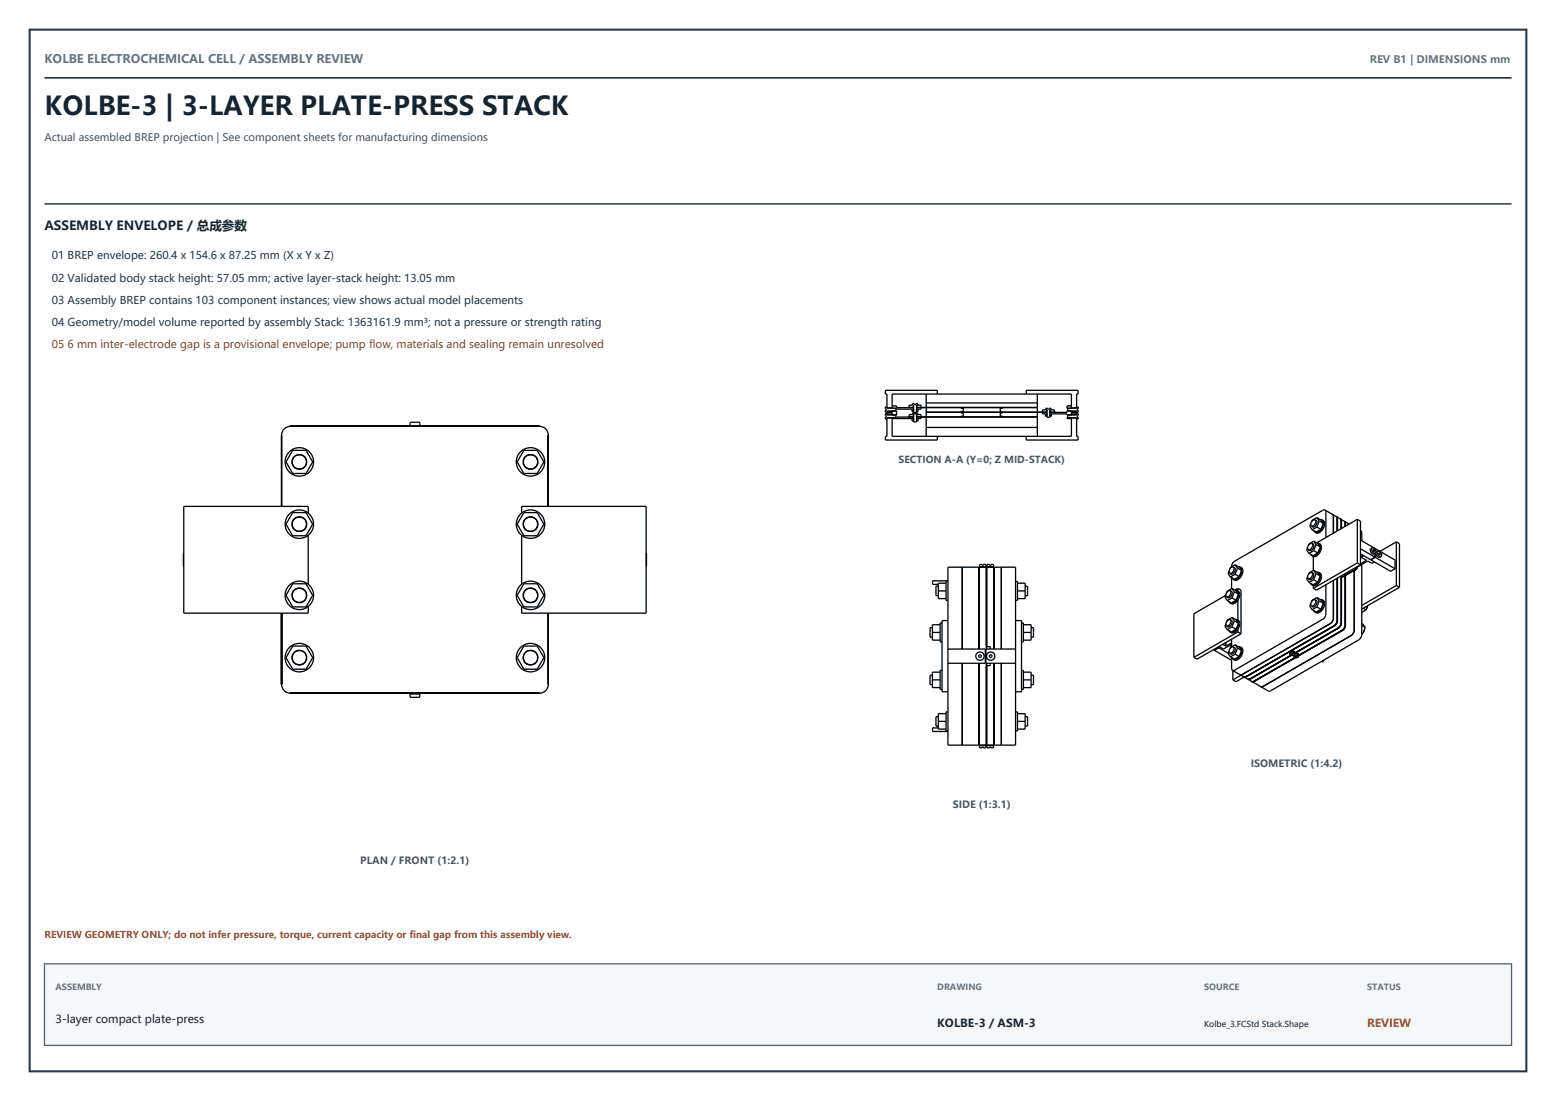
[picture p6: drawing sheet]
<svg xmlns="http://www.w3.org/2000/svg" width="315mm" height="223mm" viewBox="0 0 315 223" stroke-linecap="round" stroke-linejoin="round" font-family="sans-serif">
<path d="M6 6h303v210.8h-303z" fill="none" stroke="#243647" stroke-width=".41"/>
<path d="M9 15.7h297" fill="none" stroke="#243647" stroke-width=".34"/>
<g fill="none" stroke="#000" stroke-width=".26">
<path d="M187.5 79.7v2.7M189.8 79.7v-.7h-10.6v.7h.4v2.9h1.7v.6h-1.7v.3h1M207.8 79.7v-.7h10.4v.7h-.2v2.9h-1.9v.6h1.9v.3h-1.1M210 79.7v3.7M59.2 91.1h2.8l1.3 2.4-1.3 2.3h-2.8l-1.3-2.3zM83 86.2v-.8h2v.8M83 86.1h2M85 85.7h.1M106 91.1h2.8l1.3 2.4-1.3 2.3h-2.8l-1.3-2.3zM179.6 82.3h-.4v.4h.2v.4h-.2v.3h.4M179.6 83.7h-.4v.3h.2v.4h-.2v.4h.4M179.6 84.6h1"/>
<path d="M179.6 83.2h1M180.6 83.6h-1v.3h1.7v.6h-1.7v3.8h-.4v.7h10.6v-.7M180.6 82.1h.9v.4h3.4M180.6 83.1h.9v.9h-.9zM180.6 84.7h4.3M184 82.4v-.4h.9l.1 1.5h.6v-1.5h.9v.4M184 84.3v-.4h.9l.1 1.5h.6v-1.5h.9v.4M184.6 82.8v.5h.3M184.6 84.7v.5h.3M184.7 83.9v-.4h.4v.2h.3v-.2h.4v.4M184.7 82v-.4h.4v.2h.3v-.2h.4v.4M184.9 84.4l-4.3 .1v3.8h36.3v-3.8h-.9v.2h.9"/>
<path d="M184.9 84.3l-1.1 .1M184.9 82.4l-1.1 .1M185.6 84.4h24.4M185.6 84.3h24.4M185.6 82v1.3h.3v-.5M185.6 83.9v1.3h.3v-.5M185.6 82.5h24.4M185.6 82.4h24.4M186.5 82.5v.3h-.9M186.5 84.4v.3h-.9M187.5 82.5v1.8M187.5 84.4v3.9"/>
<path d="M187.5 86.5h22.5M187.5 83.4h24.4M187.5 81.5h22.5M194.5 83.4h.1M194.6 82.5v.1l.2-.1M194.6 83.4v-.1l.2 .1M194.6 83.4v.1l.2-.1M194.6 84.3v-.1l.2 .1M195 82.5v.9M195 83.4v.9M202.5 82.5v.9M202.5 83.4v.9"/>
<path d="M202.7 82.5v.1l.2-.1M202.7 83.4v-.1l.2 .1M202.7 83.4v.1l.2-.1M202.7 84.3v-.1l.2 .1M203 82.4v.1M203 84.3v.1M210 83.4v4.9M211.1 83.4v-.5h.9v1.5h.6v-1.5h.8v.5M211.1 83.4v.3h.8M211.6 83.7v.5h.3M211.7 82.9v-.3h.4v.2h.3v-.2h.4v.3M211.9 82.9v.8"/>
<path d="M212.6 83.4h3.4v-.3h.9v.9h-.9v-.3h-3.4M212.6 83.4h1.2M212.9 83.7v.5h-.3M216.9 83.6h1.1v.3h-1.9v.6h1.9v3.8h.2v.7h-10.4v-.7M216.9 82.1h-.9v.5h.9v-2.9h-36.3v2.9h.9v.2h3.4M216.9 84.6h1.1M216.9 83.2h1.1M218 82.3h.3v.4h-.2v.4h.2v.3h-.3M218 83.7h.3v.3h-.2v.4h.2v.4h-.3M37.2 112v2.5M57 102.5v-14.5a1.8 1.8 0 0 1 1.8-1.8h50.4a1.8 1.8 0 0 1 1.8 1.8v14.5M59.2 118.1h2.8l1.3 2.4-1.3 2.3h-2.8l-1.3-2.3z"/>
<path d="M59.2 103.7h2.8l1.3 2.3-1.3 2.4h-2.8l-1.3-2.4zM62.4 103.8v-1.3h-25.2v21.5h25.2v-1.3M62.4 108.3v9.9M105.6 103.8v-1.3h25.2v21.5h-25.2v-1.3M105.6 108.3v9.9M106 118.1h2.8l1.3 2.4-1.3 2.3h-2.8l-1.3-2.3zM106 103.7h2.8l1.3 2.3-1.3 2.4h-2.8l-1.3-2.4zM130.8 112v2.5M190 118.6h-.5v1.9h.5M190 119.6h1.5M191.5 118h-1.5v3.1h1.5M191.9 114.8h13.7v36h-13.7z"/>
<path d="M191.9 117.5h-3.1v.7h1.2M191.9 117.6h-.4v3.9h.4M194.8 114.8v16.5M198.1 114.8v16.5M198.2 114.8v16.5M198.2 114.8h.7M198.3 114.8v-.6h.5v.2h.3v-.2h.5v.6M198.3 114.7h1.3M199.7 114.8v16.5M199.8 114.8v16.5M199.8 114.8h.7M199.8 114.8v-.6h.6v.2h.2v-.2h.5v.6"/>
<path d="M199.8 114.7h1.3M201.2 114.8v16.5M201.3 114.8v16.5M202.7 114.8v16.5M205.6 117.6h.4v3.9h-.4M206 119.6h1.5M206 118h1.5v3.1h-1.5M207.5 118.6h.5v1.9h-.5M248.8 115.5l-.2 .6 .5 .6M249 116l.3 .2M249 119.5a.83 .83 0 0 1-.7 1.3M249 119.5a.83 .83 0 0 0-.7 1.3"/>
<path d="M249 119.5l.4 .2M249.2 119.6a.76 .76 0 0 1 .1 .9 .76 .76 0 0 1-.8 .4M249.3 116.9v2.2M249.4 119l.8 .5 .5 .7M249.4 119l.5 .7M249.4 119l-.9 .6-.2 .3M249.4 116.9l.3 .3M249.7 114.7a.83 .83 0 0 1-.7 1.3M249.7 114.7a.83 .83 0 0 0-.7 1.3M249.7 114.7l.3 .2M249.8 114.8a.76 .76 0 0 1 .1 .9 .76 .76 0 0 1-.8 .4M249.9 119.7l.8 .5"/>
<path d="M249.9 119.7l-.5 1.3M250 114.3l.9 .4 .4 .7M250 114.3l.5 .7M250 114.3l-.9 .5-.1 .3M250 116.2l.9 .5M250 116.2l-.9 .5M250.1 119.4l.4 .1M250.5 119.5a1.01 1.01 0 0 1 .3 1.5l-.2 .4a1.07 1.07 0 0 1-1.6 .6M250.5 119.5a1.7 1.7 0 0 1-.9 2.5h-.6M250.5 115l.8 .4M250.5 115l-.5 1.2M250.6 119l.6 .4v8.8"/>
<path d="M250.6 119v.6M250.6 119l-.6 .4M250.7 114.7h.4M250.9 116.7l-1 .5-.8-.5M251.1 114.7a1.01 1.01 0 0 1 .3 1.6l-.2 .3a1.07 1.07 0 0 1-1.5 .6M251.1 114.7a1.7 1.7 0 0 1-.9 2.5h-.5M251.3 115.4l-.4 1.3M264.7 116.6l-.2 .6 .5 .6M264.7 110.8l-.2 .5 .5 .7M264.9 117.1l.3 .2M264.9 111.2l.3 .2M265.3 118l.3 .3"/>
<path d="M265.3 112.2l.3 .3M265.4 106l-.2 .5 .4 .7M265.5 106.4l.3 .2M265.6 115.8a.83 .83 0 0 1-.7 1.3M265.6 115.8a.83 .83 0 0 0-.7 1.3M265.6 110a.83 .83 0 0 1-.7 1.2M265.6 110a.83 .83 0 0 0-.7 1.2M265.6 115.8l.3 .2M265.6 110l.3 .1M265.8 115.9a.76 .76 0 0 1 0 .9 .76 .76 0 0 1-.8 .4M265.8 110.1a.76 .76 0 0 1 0 .8 .76 .76 0 0 1-.8 .4M265.9 112.6v2.8"/>
<path d="M265.9 118.5v.5M266 117.3l.8 .5M266 115.4l.8 .5 .5 .6M266 115.4l.4 .7M266 115.4l-1 .5-.1 .3M266 117.3l-1 .5M266 109.5l.8 .5 .5 .7M266 109.5l.4 .7M266 109.5l-1 .5-.1 .3M266 111.4l.8 .5M266 111.4l-1 .6M266 107.4l.2 .3"/>
<path d="M266.2 105.2a.83 .83 0 0 1-.7 1.2M266.2 105.2a.83 .83 0 0 0-.7 1.2M266.2 105.2l.4 .2M266.4 105.3a.76 .76 0 0 1 .1 .9 .76 .76 0 0 1-.8 .3M266.4 116.1l.9 .4M266.4 116.1l-.4 1.2M266.4 110.2l.9 .5M266.4 110.2l-.4 1.2M266.6 104.7l.8 .5 .5 .7M266.6 104.7l.5 .7M266.6 104.7l-1 .6-.1 .2M266.6 106.6l.8 .5"/>
<path d="M266.6 106.6l-1 .6M266.7 115.8h.3M266.7 109.9l.3 .1M266.8 117.8l-1 .5-.8-.5M266.8 111.9l-1 .5-.8-.4M267 115.8a1 1 0 0 1 .4 1.6l-.2 .3a1.07 1.07 0 0 1-1.6 .6M267 115.8a1.7 1.7 0 0 1-.9 2.5h-.5M267 110a1 1 0 0 1 .4 1.5l-.2 .4a1.07 1.07 0 0 1-1.6 .6M267 110a1.7 1.7 0 0 1-.9 2.5h-.5M267.1 105.4l.8 .5M267.1 105.4l-.5 1.2M267.3 116.5l-.5 1.3"/>
<path d="M267.3 110.7l-.5 1.2M267.3 105.1l.4 .1M267.4 107.1l-.9 .6-.9-.5M267.7 105.2a1.01 1.01 0 0 1 .3 1.5l-.2 .4a1.07 1.07 0 0 1-1.6 .6M267.7 105.2a1.7 1.7 0 0 1-1 2.5h-.5M267.9 105.9l-.5 1.2M268.2 103.2h-.4l-17.8 10.3-.5 .5-.2 .7M268.2 103.2l.2 .4v5.1M268.2 103.2l3.1 1.8M268.4 118.3v5.9l-.2 .6-.3 .4-17.9 10.4h-.5M269.8 104.1l.1 .4v3.4M269.9 117.4v7.7l-.1 .6-.3 .3-18 10.5h-.5"/>
<path d="M270.7 117v8.5l-.1 .4-.4 .6-17.9 10.4h-.5h.5l17.8-10.3M270.8 117v8.5l-.2 .7-.5 .4M270.8 107.4v-2.4l-.3-.5 .2 .4v2.5M271.3 105l.2 .4v1.6M271.3 105h.1M271.4 105l.2 .4v1.5M271.4 105l1.7 1M271.5 116.5v9.5a1.41 1.41 0 0 1-.6 1.1l-8.8 5.1v-.2M271.6 116.9v9.1a1.41 1.41 0 0 1-.7 1.1l-8.8 5.1M272.2 116.1l.3 .2M272.3 116.4v10a1.4 1.4 0 0 1-.6 1.1l-8.8 5.1v-.1M272.4 116.4v10.1l-.2 .6-.5 .5-8.8 5.1"/>
<path d="M272.4 106.5l-.1-.8-.2-.3 .2 .3v.8M274.1 115.5v12a1.41 1.41 0 0 1-.6 1.1l-17.8 10.3h-.5M274.3 115.3l.1 .1M274.4 115.4l-.6 .2M274.4 115.2v.2M274.4 114.8l-.1 .4M274.5 115.2l-.1 .1M274.7 115l-3.2 1.9 3.2-1.9M274.7 114.7v.3M274.7 115h.1M274.7 114.6v.4M274.8 105.1v8.8"/>
<path d="M274.8 113.9l.6 .4M274.8 105.1l.6 .3v8.9M274.8 105.1l-8.3 4.7M274.8 113.9l-8.9 5.1M275.4 107.3l.3 .3v1.8M275.4 109.3l2.9 1.8M275.4 111l2.9 1.7M275.4 112.1l2.1 1.1 .8-.5M275.4 114.3l-8.9 5.1-.6-.4M275.5 112.7l1.2 .7-1.3 .7M275.5 112.1v.6M275.6 112.8l-.2 .1"/>
<path d="M275.7 114.2v14.2l-.3 .8-18.3 10.6h-.3l-3.3-1.9M276.1 112.4l-.6 .3M277.5 113.3l4 2.3 .9-.5M277.5 113.2v.1M277.8 110.8a.63 .63 0 0 0-.3 .9 .63 .63 0 0 0 .9 .2M277.8 110.8a.73 .73 0 0 0 .6 1.1M277.8 110.8a.73 .73 0 0 1 .6 1.1M277.9 111.3l.1 .2 .2 .1 .1-.1M278 111.3v.1M278 111.4l.1 .1M278.2 111.3l-.2-.1-.1 .1M278.2 111.3l.1 .2"/>
<path d="M278.2 111.3l-.2 .1M278.2 113.7l-.5 .3-.8-.5-2.2 1.3M278.3 111.5l-.2 .1M278.3 112v.7M278.4 111l4 2.3v1.8M278.4 112.8l4 2.3M278.4 111v.2M278.4 111.9v.9M278.4 111h-.1M278.4 112.8l-.9 .5M279 111.5a.63 .63 0 0 0-.3 .9 .63 .63 0 0 0 .9 .2M279 111.5a.73 .73 0 0 0 .6 1.1"/>
<path d="M279 111.5a.73 .73 0 0 1 .6 1.1M279.1 112h.1M279.2 112l.1 .2 .1-.1M279.3 111.9l-.1-.1-.1 .1 .2 .4 .1-.2M279.3 111.9l.1 .2M279.3 111.9l-.1 .1M282.7 118.5l.6 .3M282.7 118.5l-7 4M282.7 109.6l.6 .4v8.8M282.7 109.6v8.9M282.7 109.6l-3.3 1.9M283.3 118.8l-7.6 4.4"/>
<path d="M57 124v14.5a1.8 1.8 0 0 0 1.8 1.7h50.4a1.8 1.8 0 0 0 1.8-1.7v-14.5M59.2 130.7h2.8l1.3 2.3-1.3 2.4h-2.8l-1.3-2.4zM106 130.7h2.8l1.3 2.3-1.3 2.4h-2.8l-1.3-2.4zM188.8 127h-.5v1.9h.5M188.8 136.6h-.5v1.9h.5M188.8 127.9h1.5M188.8 137.6h1.5M190.3 126.4h-1.5v3.1h1.5M190.3 136h-1.5v3.1h1.5M190.7 126h-.4v3.9h.4M190.7 135.6h-.4v3.9h.4M191.9 125.6h-1.2v14.3h1.2"/>
<path d="M191.9 131.3h7.6v2.9h-7.6M194.8 134.2v16.6M198.1 134.2v16.6M198.2 134.2v16.6M198.2 132.5h.3l.2 .3-.2 .2h-.3l-.1-.2zM199.5 131.8h.1M199.5 133.7h.1M199.7 134.2v16.6M199.7 130.8h.8v.5M199.8 134.2v16.6M200.4 132.5h.3l.2 .3-.2 .2h-.3l-.2-.2zM200.5 134.2v.5h-.8"/>
<path d="M201.2 134.2v16.6M201.3 134.2v16.6M202.7 134.2v16.6M205.6 131.3h-6v2.9h6M205.6 125.6h1.2v14.3h-1.2M206.8 126h.4v3.9h-.4M206.8 135.6h.4v3.9h-.4M207.2 127.9h1.5M207.2 126.4h1.5v3.1h-1.5M207.2 136h1.5v3.1h-1.5M207.2 137.6h1.5M208.7 127h.5v1.9h-.5"/>
<path d="M208.7 136.6h.5v1.9h-.5M245.8 131.6l3.5 2M245.8 131.5v.1M246.5 130.9l.2 .1M246.7 131l-.9 .5h-.2M246.7 130.9v.1M246.7 131.1l1.9 1.1M246.7 131.1l-.9 .5M246.7 130.8v.3M247.5 130.4l.7 .3M247.9 130.1l.3 .2M248.1 120.5l-6.4 3.7v8.8"/>
<path d="M248.2 126.2l-.2 .5 .5 .7M248.2 120.3l-.2 .5 .5 .7M248.2 130v.7M248.3 126.6l.4 .2M248.3 120.8l.4 .1M248.8 127.6l.2 .3M248.8 121.7l.2 .3M248.8 131.7l-.2 .5 .5 .7M248.9 130.6l.4 .2M249 132.1l.3 .2M249 125.4a.83 .83 0 0 1-.7 1.2M249 125.4a.83 .83 0 0 0-.7 1.2"/>
<path d="M249 125.4l.4 .2M249.2 125.5a.76 .76 0 0 1 .1 .9 .76 .76 0 0 1-.8 .3M249.3 133v2.2l.2 .4M249.3 129.3v1.6M249.3 130.4l-1.6 .9-.9-.5M249.3 130.1l-1.1 .6M249.4 124.9l.8 .5 .5 .7M249.4 124.9l.5 .7M249.4 124.9l-.9 .6-.2 .3M249.4 126.8l.8 .5M249.4 126.8l-.9 .6M249.4 121l.8 .4"/>
<path d="M249.4 121l-.9 .5M249.4 133.1l.3 .3M249.5 135.6l3.1 1.8M249.6 135.7v1.9M249.7 130.9a.83 .83 0 0 1-.7 1.2M249.7 130.9a.83 .83 0 0 0-.7 1.2M249.7 130.9l.3 .2M249.8 131a.76 .76 0 0 1 .1 .9 .76 .76 0 0 1-.8 .3M249.9 125.6l.8 .5M249.9 125.6l-.5 1.2M250 130.4l.9 .5 .4 .7M250 130.4l.5 .7"/>
<path d="M250 130.4l-.9 .6-.1 .3M250 132.3l.9 .5M250 132.3l-.9 .6M250.1 125.3l.4 .1M250.2 127.3l-.9 .6-.8-.5M250.2 121.4l-.9 .6-.8-.5M250.5 125.4a1.01 1.01 0 0 1 .3 1.5l-.2 .4a1.07 1.07 0 0 1-1.6 .6M250.5 125.4a1.7 1.7 0 0 1-.9 2.5h-.6M250.5 131.1l.8 .5M250.5 131.1l-.5 1.2M250.6 127.9l.6 .3M250.6 127.9l-8.9 5.1"/>
<path d="M250.6 121.4v4.1M250.6 127.3v.6M250.7 126.1l-.5 1.2M250.7 120.2l-.5 1.2M250.7 130.8l.4 .1M250.9 132.8l-1 .6-.8-.5M251.1 130.9a1.01 1.01 0 0 1 .3 1.5l-.2 .4a1.07 1.07 0 0 1-1.5 .6M251.1 130.9a1.7 1.7 0 0 1-.9 2.5h-.5M251.2 136.6l-1.6 1M251.2 128.2l-8.9 5.2-.6-.4M251.3 131.6l-.4 1.2M251.9 137l-1.7 .9-.6-.3"/>
<path d="M252.6 137.4h.1M252.7 137.4l.7 .5M253.4 137.9h.1M261 132l.1 .1M261.1 132a.57 .57 0 0 1 1 0M261.2 131.8l.2-.1a.52 .52 0 0 1 .7 .3M261.2 131.8l-.2 .2M261.3 132.4v.1M261.3 131.7l-.2 .3v.3M261.4 132.6l-8.3 4.8h-.4M261.8 131.7l.3 .3v.3M261.9 132.1h-.5l-.3 .2"/>
<path d="M261.9 132.1l-.7 .4-.1-.2M261.9 132.6h.1M261.9 132.6v.2M262 132.2l-8.9 5.2h-.5M262 132.1l-.1-.1v.1M262 132.2l.1 .1M262 132.1v.1M262 132.1l-.7 .4M262.1 132.2h.5l.3 .3M262.1 132.3l.5-.1 .3 .3M262.1 132.3l-.5 .3h-.3v-.1M262.1 132.9v.1"/>
<path d="M262.1 132v.1M262.1 133l-8.2 4.8-.5 .1M262.2 132.2h-.1M262.2 133.1l-8.3 4.8h-.4M262.6 132.2l.3 .2v.4M262.8 132.5h-.6l-.3 .3M262.8 132.5l-.8 .5-.1-.2M262.8 132.6l.1 .2M262.8 132.5v.1M262.8 132.6l-.7 .4M262.9 132.8l-.3 .3-.5-.1M262.9 132.4v.2"/>
<path d="M265.4 122.2l-.2 .5 .4 .6M265.5 122.6l.3 .2M266 123.5l.2 .3M266.2 121.3a.83 .83 0 0 1-.7 1.3M266.2 121.3a.83 .83 0 0 0-.7 1.3M266.2 121.3l.4 .2M266.4 121.4a.76 .76 0 0 1 .1 .9 .76 .76 0 0 1-.8 .4M266.6 120.9l.8 .5 .5 .6M266.6 122.8l.8 .5M266.6 120.9l.5 .7M266.6 120.9l-1 .5-.1 .3M266.6 122.8l-1 .5"/>
<path d="M267.1 121.6l.8 .4M267.1 121.6l-.5 1.2M267.3 121.3h.4M267.4 123.3l-.9 .5-.9-.5M267.7 121.3a1.01 1.01 0 0 1 .3 1.6l-.2 .3a1.07 1.07 0 0 1-1.6 .6M267.7 121.3a1.7 1.7 0 0 1-1 2.6l-.5-.1M267.9 122l-.5 1.3M268 133.6l-.3 .3-.2-.1M270.1 126.6l-8.9 5.2M275.7 126.5l.7 .4M275.7 126.1l.7 .8M275.7 128l.2 .2"/>
<path d="M275.9 128.2l-.2 .1M276 123.1l.5 .3M276.2 127.5l-.2 .4M276.4 126.9l-.5 1.3M276.5 123.4l-.8 .5M276.8 122.7l-.1 .4M276.9 122.5l-.4 .9M83 140.2v.9h2v-.9M83 140.4h2M85 140.8h.1M190 145h-.5v1.9h.5M190 147.3h-1.2v.7h3.1"/>
<path d="M190 145.9h1.5M191.5 144.4h-1.5v3.1h1.5M191.9 144h-.4v3.9h.4M198.3 150.8h1.3M198.3 150.8v.5h.5v-.2h.3v.2h.5v-.5M199.8 150.8h1.3M199.8 150.8v.5h.6v-.2h.2v.2h.5v-.5M205.6 144h.4v3.9h-.4M206 144.4h1.5v3.1h-1.5M206 145.9h1.5M207.5 145h.5v1.9h-.5"/>
<circle cx="60.6" cy="93.5" r="1.49"/>
<circle cx="60.6" cy="93.5" r="1.45"/>
<circle cx="60.6" cy="93.4" r="2.88"/>
<circle cx="107.4" cy="93.5" r="1.49"/>
<circle cx="107.4" cy="93.5" r="1.45"/>
<circle cx="107.4" cy="93.4" r="2.88"/>
<circle cx="194.7" cy="84.3" r=".09"/>
<circle cx="194.7" cy="82.5" r=".09"/>
<circle cx="194.7" cy="83.5" r=".09"/>
<circle cx="194.7" cy="83.3" r=".09"/>
<circle cx="202.8" cy="83.3" r=".09"/>
<circle cx="202.8" cy="83.5" r=".09"/>
<circle cx="202.8" cy="82.5" r=".09"/>
<circle cx="202.8" cy="84.3" r=".09"/>
<circle cx="60.6" cy="106.1" r="1.49"/>
<circle cx="60.6" cy="106.1" r="1.45"/>
<circle cx="60.6" cy="106" r="2.88"/>
<circle cx="107.4" cy="106.1" r="1.49"/>
<circle cx="107.4" cy="106.1" r="1.45"/>
<circle cx="107.4" cy="106" r="2.88"/>
<circle cx="60.6" cy="120.5" r="1.49"/>
<circle cx="60.6" cy="133.1" r="1.49"/>
<circle cx="60.6" cy="133.1" r="1.45"/>
<circle cx="60.6" cy="120.5" r="1.45"/>
<circle cx="60.6" cy="133" r="2.88"/>
<circle cx="60.6" cy="120.4" r="2.88"/>
<circle cx="107.4" cy="120.5" r="1.49"/>
<circle cx="107.4" cy="133.1" r="1.49"/>
<circle cx="107.4" cy="133.1" r="1.45"/>
<circle cx="107.4" cy="120.5" r="1.45"/>
<circle cx="107.4" cy="133" r="2.88"/>
<circle cx="107.4" cy="120.4" r="2.88"/>
<circle cx="198.4" cy="132.8" r=".85"/>
<circle cx="200.6" cy="132.8" r=".85"/>
</g>
<path d="M9 41.3h297" fill="none" stroke="#243647" stroke-width=".3"/>
<path d="M9 195h297v16.5h-297z" fill="#f5f7f8" stroke="#526171" stroke-width=".26"/>
<text font-size="5.3" fill="#162331" x="9" y="23.3">KOLBE-3 | 3-LAYER PLATE-PRESS STACK</text>
<text font-size="2.5" fill="#162331" x="9" y="46.5">ASSEMBLY ENVELOPE / 总成参数</text>
<text font-size="2.4" fill="#607283" x="9" y="12.7">KOLBE ELECTROCHEMICAL CELL / ASSEMBLY REVIEW</text>
<g font-size="2.3" fill="#162331">
<text x="11.3" y="207">3-layer compact plate-press</text>
<text x="189.8" y="207.8">KOLBE-3 / ASM-3</text>
</g>
<text font-size="2.3" fill="#9b4b2a" x="276.8" y="207.8">REVIEW</text>
<g font-size="2.2" fill="#243647">
<text x="10.5" y="52.5">01 BREP envelope: 260.4 x 154.6 x 87.25 mm (X x Y x Z)</text>
<text x="10.5" y="57">02 Validated body stack height: 57.05 mm; active layer-stack height: 13.05 mm</text>
<text x="10.5" y="61.5">03 Assembly BREP contains 103 component instances; view shows actual model placements</text>
<text x="10.5" y="66">04 Geometry/model volume reported by assembly Stack: 1363161.9 mm³; not a pressure or strength rating</text>
</g>
<text font-size="2.2" fill="#9b4b2a" x="10.5" y="70.5">05 6 mm inter-electrode gap is a provisional envelope; pump flow, materials and sealing remain unresolved</text>
<text font-size="2.1" fill="#607283" x="277.3" y="12.7">REV B1 | DIMENSIONS mm</text>
<text font-size="2.1" fill="#435464" x="9" y="28.5">Actual assembled BREP projection | See component sheets for manufacturing dimensions</text>
<g font-size="2" fill="#435464">
<text x="253.2" y="155.2">ISOMETRIC (1:4.2)</text>
<text x="192.9" y="163.5">SIDE (1:3.1)</text>
<text x="72.9" y="174.8">PLAN / FRONT (1:2.1)</text>
</g>
<text font-size="1.9" fill="#435464" x="181.9" y="93.7">SECTION A-A (Y=0; Z MID-STACK)</text>
<text font-size="1.9" fill="#9b4b2a" x="9" y="189.8">REVIEW GEOMETRY ONLY; do not infer pressure, torque, current capacity or final gap from this assembly view.</text>
<g font-size="1.7" fill="#607283">
<text x="11.3" y="200.2">ASSEMBLY</text>
<text x="189.8" y="200.2">DRAWING</text>
<text x="243.8" y="200.2">SOURCE</text>
<text x="276.8" y="200.2">STATUS</text>
</g>
<text font-size="1.6" fill="#162331" x="243.8" y="207.8">Kolbe_3.FCStd Stack.Shape</text>
</svg>
